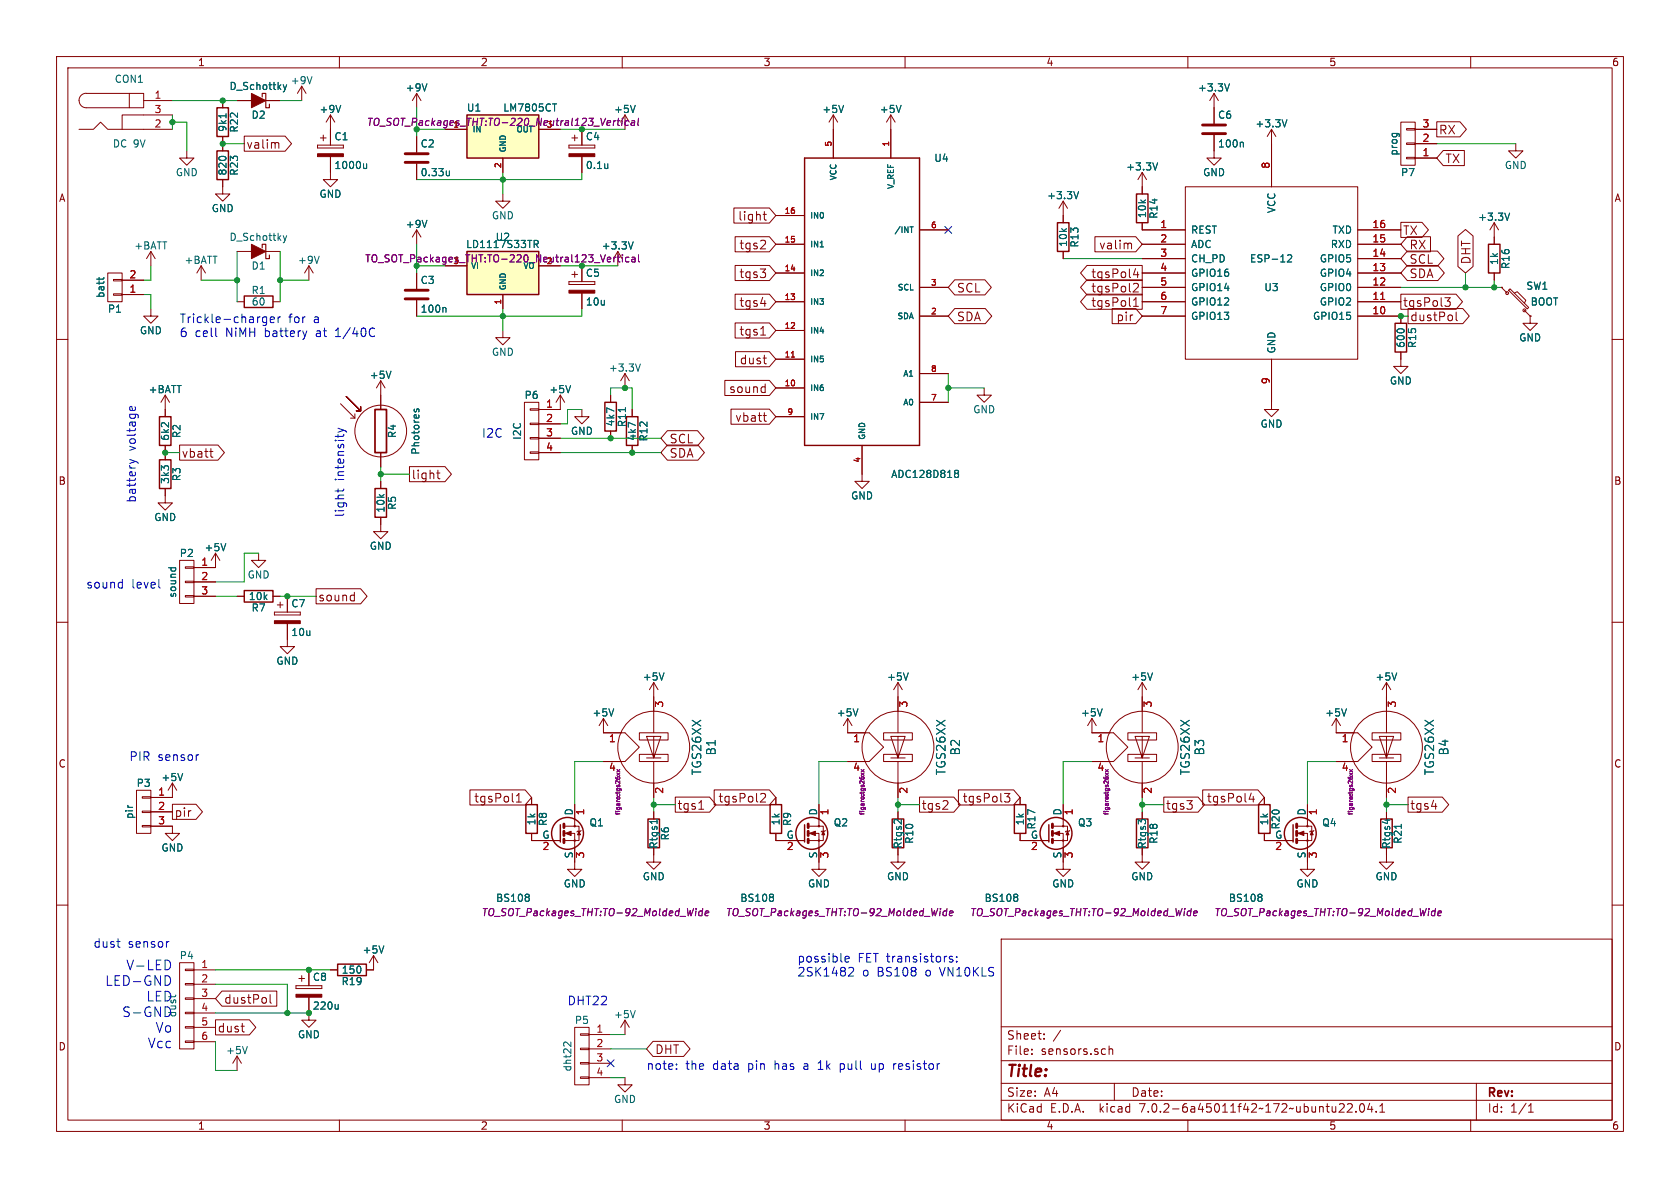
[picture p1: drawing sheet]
<svg xmlns="http://www.w3.org/2000/svg" width="297mm" height="210mm" viewBox="0 0 297 210" stroke-linecap="round" stroke-linejoin="round" font-family="sans-serif">
<g fill="none" stroke="#840000" stroke-width=".18">
<path d="M10 10h277v190h-277zM12 12h273v186h-273zM22.9 16.5h2.5v2.6h-2.5zM22.9 16.5h-7.7a1.27 1.27 0 0 0-1.2 1.3 1.27 1.27 0 0 0 1.2 1.3h7.7M25.4 17.8h5.1M39.4 17.8v1.3M41.9 17.8h2.5M47 17.8h2.5M53.3 15.2v2.6M53.3 15.2l-.7 1.3M53.3 15.2l.8 1.3M60 10v2"/>
<path d="M73.7 16.5v2.6M73.7 16.5l-.8 1.3M73.7 16.5l.7 1.3M110 10v2M160 10v2M210 10v2M214.6 16.5v5.3M214.6 16.5l-.7 1.3M214.6 16.5l.8 1.3M260 10v2M14 22.9h2.5l1.3-1.3 1.2 1.3h11.5M30.5 20.3h-8.9v2.6"/>
<path d="M33 26.7v1.2h1.3l-1.3 1.3-1.3-1.3h1.3M39.4 31.8v2.5h1.2l-1.2 1.3-1.3-1.3h1.3M39.4 24.1v2.6M43.2 24.1h7.2l1.1 1.3-1.1 1.3h-7.2zM49.1 25.2l.2 .2v.8M56.1 25.7v.5zM56.1 26.2h4.6zM56.1 25.7h4.6zM56.6 24.4h1.1M57.1 23.9v1M58.4 27.7v4.1h1.3l-1.3 1.2-1.3-1.2h1.3M58.4 20.3l-.7 1.3"/>
<path d="M58.4 20.3v5.4M58.4 20.3l.8 1.3M60.7 25.7v.5zM73.7 24.1v2.8M73.7 29v2.8M78.7 22.9h3.8M88.9 34.3v1.3h1.3l-1.3 1.2-1.3-1.2h1.3M88.9 27.9v2.6M95.2 22.9h3.9M100.6 25.7v.5zM100.6 26.2h4.6zM100.6 25.7h4.6z"/>
<path d="M101.1 24.4h1M101.6 23.9v1M102.9 22.9v2.8M102.9 27.7v2.8M105.2 25.7v.5zM110.5 20.3l-.8 1.3M110.5 20.3v2.6M110.5 20.3l.8 1.3M129.7 36.8h6.3l1.2 1.3-1.2 1.3h-6.3zM134.9 37.9h.6M135.1 37.4v1.3l.4 .2M137.2 38.1h5"/>
<path d="M147.3 20.3l-.7 1.3M147.3 20.3v7.6M147.3 20.3l.8 1.3M157.5 20.3v7.6M157.5 20.3l-.8 1.3M157.5 20.3l.7 1.3M188 35.6v3.8M188 35.6l-.8 1.2M188 35.6l.7 1.2M201.9 30.5v3.8M201.9 39.4v1.2h7.6M201.9 30.5l-.7 1.3"/>
<path d="M201.9 30.5l.8 1.3M209.5 33h30.5v30.5h-30.5zM214.6 23.9v4h1.3l-1.3 1.3-1.2-1.3h1.2M224.8 22.9l-.8 1.2M224.8 22.9v10.1M224.8 22.9l.8 1.2M247.6 21.6h2.6v7.6h-2.6zM247.6 39.3h3.8l1.1 1.3-1.1 1.4h-3.8zM248.7 22.7h1.5v.3h-1.5zM248.7 25.3h1.5v.2h-1.5zM248.7 27.8h1.5v.3h-1.5zM250.2 22.9h3.8"/>
<path d="M250.2 27.9h3.8M250.2 25.4h3.8M254 21.5h4.1l1.1 1.4-1.1 1.3h-4.1zM255.1 26.6h3.8v2.7h-3.8l-1.1-1.4zM264.2 39.4l-.8 1.2M264.2 39.4v3.8M264.2 39.4l.7 1.2M268 25.4v1.3h1.2l-1.2 1.2-1.3-1.2h1.3M10 60h2M19 48.3h2.6v5h-2.6zM20.1 49.4h1.5v.3h-1.5zM20.1 51.9h1.5v.3h-1.5z"/>
<path d="M21.6 52.1h3.8M21.6 49.5h3.8M26.7 54.6v1.3h1.2l-1.2 1.3-1.3-1.3h1.3M26.7 44.5l-.8 1.2M26.7 44.5v2.5M26.7 44.5l.7 1.2M35.6 47l-.8 1.3M35.6 47v2.5M35.6 47l.7 1.3M41.9 53.3h1.3M41.9 44.5h2.5M47 44.5h2.5"/>
<path d="M48.3 53.3h1.2M54.6 47l-.8 1.3M54.6 47v2.5M54.6 47l.8 1.3M73.7 40.6v2.6M73.7 48.3v2.8M73.7 53.1v2.8M73.7 40.6l-.8 1.3M73.7 40.6l.7 1.3M78.7 47h3.8M88.9 58.4v1.3h1.3l-1.3 1.3-1.3-1.3h1.3M88.9 52.1v2.5"/>
<path d="M95.2 47h3.9M100.6 49.8v.5zM100.6 50.3h4.6zM100.6 49.8h4.6zM101.1 48.5h1M101.6 48v1M102.9 47v2.8M102.9 51.8v2.8M105.2 49.8v.5zM109.2 44.5l-.7 1.2M109.2 44.5v2.5M109.2 44.5l.8 1.2"/>
<path d="M130 57.1h6l1.2 1.3-1.2 1.4h-6zM130 46.9h6l1.2 1.4-1.2 1.3h-6zM130 41.8h6l1.2 1.4-1.2 1.3h-6zM130 52h6l1.2 1.3-1.2 1.4h-6zM134.4 47.5h.9l-.5 .6M134.4 44h.9M134.5 59.2h.8M134.5 53.6h.9M135.3 42.6v.5M135.3 48.3v.6M137.2 53.3h5M137.2 58.4h5"/>
<path d="M137.2 48.3h5M137.2 43.2h5M162.6 55.9h5M162.6 50.8h5M162.6 40.6h5M168.8 49.5h5.3l1.2 1.3-1.2 1.3h-5.3l-1.2-1.3zM168.8 54.5h5.4l1.1 1.4-1.1 1.3h-5.4l-1.2-1.3zM188 44.5v1.2M192.2 52h9.7v2.7h-9.7l-1.2-1.4zM192.2 49.5h9.7v2.6h-9.7l-1.2-1.3zM192.2 46.9h9.7v2.7h-9.7l-1.2-1.3zM193.6 41.8h7.2l1.1 1.4-1.1 1.3h-7.2z"/>
<path d="M196.6 54.5h4.2l1.1 1.4-1.1 1.3h-4.2zM199.6 43h.2l.2 .2v.8M200.4 54.2h.9M200.5 50.2l.5-.1 .2 .1 .1 .3-1 1.1h1M200.5 53l.3-.4v1.6M200.8 47.5l-.4 1.1h.9M201.1 48.1v1M201.9 53.3h7.6M201.9 48.3h7.6M201.9 43.2h7.6M201.9 55.9h7.6M201.9 50.8h7.6"/>
<path d="M201.9 45.7h7.6M240 55.9h7.6v1.3M240 53.3h7.6M240 48.3h7.6M240 43.2h7.6M240 50.8h7.6M240 40.6h7.6M240 45.7h7.6M247.6 52h9.8l1.2 1.3-1.2 1.4h-9.8zM248.8 44.4h5.3l1.2 1.3-1.2 1.4h-5.3l-1.2-1.4zM248.8 41.8h4.1v2.7h-4.1l-1.2-1.3zM248.8 46.9h5.4l1.1 1.4-1.1 1.3h-5.4l-1.2-1.3z"/>
<path d="M248.9 54.5h9.7l1.2 1.4-1.2 1.3h-9.7zM255.4 52.6h1l-.5 .6 .4 .2 .1 .5-.3 .3h-.4M257.4 55.2v1.3l.2 .2M257.7 41.7l1.4-1.1 1.3 1.1v5.4l-1.3 1.2-1.4-1.2zM264.2 48.3v1.2M265.4 50.8l1 1M265.4 50.8h.1M267 51.1l3.3 3.3-.3 .2-3.3-3.3zM267.7 51.8l.5-.2 1.5 1.5-.2 .5M269.5 54.9l1 1M270.5 55.9v1.3h1.3l-1.3 1.2-1.3-1.2h1.3M270.5 55.9h.1"/>
<path d="M285 60h2M29.2 69.9l-.8 1.2M29.2 69.9v3.8M29.2 78.7v2.6M29.2 69.9l.8 1.2M31.7 78.7h6.8l1.2 1.3-1.2 1.3h-6.8zM37.1 79.8h.5M60.2 71.4l2.5 2.5M61.2 70.1l2.6 2.5M62 73.9h.7M62.7 73.2v.7M63 72.6h.8"/>
<path d="M63.8 71.9v.7M67.3 67.3l-.8 1.3M67.3 67.3v5.1M67.3 67.3l.8 1.3M92.7 71.1h2.5v10.2h-2.5zM93.7 79.9h1.5v.2h-1.5zM93.7 77.3h1.5v.3h-1.5zM93.7 74.8h1.5v.3h-1.5zM93.7 72.3h1.5v.2h-1.5zM95.2 74.9h3.9M95.2 77.5h3.9M99.1 69.9l-.8 1.2"/>
<path d="M99.1 69.9v2.5h-3.9M99.1 69.9l.7 1.2M102.9 72.4v1.3h1.2l-1.2 1.2-1.3-1.2h1.3M107.9 69.9v1.2M107.9 76.2v1.3M110.5 66v2.6M110.5 66l-.8 1.3M110.5 66l.8 1.3M111.8 72.4v1.3M111.8 78.7v1.3M118 76.1h5.3l1.2 1.4-1.2 1.3h-5.3l-1.2-1.3zM118 78.7h5.4l1.1 1.3-1.1 1.3h-5.4l-1.2-1.3z"/>
<path d="M128.1 67.2h7.9l1.2 1.4-1.2 1.3h-7.9zM129.2 72.3h6.8l1.2 1.4-1.2 1.3h-6.8zM130 62.2h6l1.2 1.3-1.2 1.3h-6zM134.9 63.3h.6M134.9 73.5h.6M135.1 74.3l.4 .2M135.1 68.4l.2 .1M135.3 67.9v1.5M135.3 69.3l-.2 .1M135.3 64.3h.2M137.2 68.6h5M137.2 63.5h5"/>
<path d="M137.2 73.7h5M152.4 78.7v6.4h1.3l-1.3 1.3-1.3-1.3h1.3M162.6 71.1h5M162.6 66h5M174 68.6v1.3h1.3l-1.3 1.2-1.3-1.2h1.3M224.8 63.5v8.9h1.3l-1.3 1.3-1.3-1.3h1.3M247.6 62.2v2.6h1.3l-1.3 1.2-1.2-1.2h1.2M29.2 86.4v2.5h1.3l-1.3 1.3-1.3-1.3h1.3M31.7 99.1h2.6v7.6h-2.6zM37.4 80.8h.2M38.1 97.8v2.5h-3.8M38.1 97.8l-.8 1.3"/>
<path d="M38.1 97.8l.8 1.3M45.7 97.8v1.3h1.3l-1.3 1.2-1.3-1.2h1.3M67.3 91.4v2.6h1.3l-1.3 1.3-1.3-1.3h1.3M67.3 80v2.6M67.3 85.1v1.3M72.4 82.5h6.3l1.1 1.3-1.1 1.4h-6.3zM77.2 83.6h.6M77.4 83.1v1.3l.4 .2M95.2 80h3.9M10 110h2M32.8 105.3h1.5v.2h-1.5zM32.8 102.7h1.5v.3h-1.5z"/>
<path d="M32.8 100.2h1.5v.3h-1.5zM34.3 105.4h3.8M34.3 102.9h3.8M41.9 105.4h1.3M48.3 105.4h1.2M48.5 108.2v.5zM48.5 108.7h4.6zM48.5 108.2h4.6zM49 106.9h1M49.5 106.4v1M50.8 110.2v4.1h1.3l-1.3 1.3-1.3-1.3h1.3M50.8 105.4v2.8"/>
<path d="M53.1 108.2v.5zM55.9 104.1h7.9l1.1 1.3-1.1 1.3h-7.9zM285 110h2M24.1 139.7h2.6v7.6h-2.6zM30.5 138.4v2.6h-3.8M30.5 138.4l-.8 1.3M30.5 138.4l.7 1.3M83.1 139.6h9.7l1.2 1.4-1.2 1.3h-9.7zM106.7 127v2.5h3.8l2.5 2.6-2.5 2.5h-3.8M106.7 127l-.8 1.3M106.7 127l.7 1.3M113 129.5h5.1v1.3h-5.1z"/>
<path d="M113 133.4h5.1v1.2h-5.1zM114.3 134h2.5M115.6 130.2v3.8l-1.3-3.8h2.5l-1.2 3.8M115.6 120.7l-.8 1.2M115.6 120.7v8.8M115.6 134.6v6.4M115.6 120.7l.7 1.2M126.3 139.6h9.7l1.2 1.4-1.2 1.3h-9.7zM149.9 127v2.5h3.8l2.5 2.6-2.5 2.5h-3.8M149.9 127l-.8 1.3M149.9 127l.7 1.3M156.2 129.5h5.1v1.3h-5.1z"/>
<path d="M156.2 133.4h5.1v1.2h-5.1zM157.5 134h2.5M158.7 130.2v3.8l-1.2-3.8h2.5l-1.3 3.8M158.7 120.7v8.8M158.7 134.6v6.4M158.7 120.7l-.7 1.2M158.7 120.7l.8 1.2M169.4 139.6h9.8l1.1 1.4-1.1 1.3h-9.8zM193 127v2.5h3.8l2.6 2.6-2.6 2.5h-3.8M193 127l-.7 1.3M193 127l.8 1.3M199.4 129.5h5.1v1.3h-5.1z"/>
<path d="M199.4 133.4h5.1v1.2h-5.1zM200.7 134h2.5M201.9 130.2v3.8l-1.2-3.8h2.5l-1.3 3.8M201.9 120.7v8.8M201.9 134.6v6.4M201.9 120.7l-.7 1.2M201.9 120.7l.8 1.2M212.6 139.6h9.8l1.1 1.4-1.1 1.3h-9.8zM236.2 127v2.5h3.8l2.6 2.6-2.6 2.5h-3.8M236.2 127l-.7 1.3M236.2 127l.8 1.3M242.6 129.5h5v1.3h-5z"/>
<path d="M242.6 133.4h5v1.2h-5zM243.8 134h2.6M245.1 130.2v3.8l-1.3-3.8h2.6l-1.3 3.8M245.1 120.7v8.8M245.1 134.6v6.4M245.1 120.7l-.8 1.2M245.1 120.7l.8 1.2M10 160h2M25.1 145.9h1.6v.3h-1.6zM25.1 143.4h1.6v.2h-1.6zM25.1 140.8h1.6v.3h-1.6zM26.7 146.1h3.8v1.2h1.2l-1.2 1.3-1.3-1.3h1.3"/>
<path d="M26.7 143.5h3.8M30.5 142.2h4.2l1.1 1.3-1.1 1.3h-4.2zM91.3 141.8h.9M91.3 140.7l.4-.4v1.5M94 141v1.2M94 147.3v1.3h5.1M99.8 148.6h1.8v5.1h1.3l-1.3 1.2-1.3-1.2h1.3M101.6 142.2v3.9h-1.8M101.6 146.1h.8v2.5h-.8v-1.3h-1.8M102.7 146.8l-.7 .3M115.6 149.9v2.5h1.2l-1.2 1.3-1.3-1.3h1.3M115.6 143.5v1.3"/>
<path d="M119.4 140.9h6l1.2 1.3-1.2 1.4h-6zM123.5 143.1h.9M134.5 140.3h.6l.2 .1v.3l-.9 1.1h.9M137.2 147.3v1.3h5M137.2 141v1.2M143 148.6h1.8v5.1h1.2l-1.2 1.2-1.3-1.2h1.3M144.8 142.2v3.9h-1.8M144.8 146.1h.7v2.5h-.7v-1.3h-1.8M145.9 146.8l-.7 .3M158.7 149.9v2.5h1.3l-1.3 1.3-1.2-1.3h1.2M158.7 143.5v1.3M162.6 140.9h6l1.2 1.3-1.2 1.4h-6z"/>
<path d="M177.6 140.3h.9l-.5 .5 .5 .2v.5l-.3 .3h-.4M180.3 147.3v1.3h5.1M180.3 141v1.2M186.2 148.6h1.8v5.1h1.2l-1.2 1.2-1.3-1.2h1.3M188 142.2v3.9h-1.8M188 146.1h.7v2.5h-.7v-1.3h-1.8M189.1 146.8l-.8 .3M201.9 149.9v2.5h1.3l-1.3 1.3-1.2-1.3h1.2M201.9 143.5v1.3M205.7 140.9h6.1l1.1 1.3-1.1 1.4h-6.1zM221.2 140.2l-.4 1.1h1M221.6 140.8v1"/>
<path d="M223.5 141v1.2M223.5 147.3v1.3h5.1M229.4 148.6h1.7v5.1h1.3l-1.3 1.2-1.2-1.2h1.2M231.1 142.2v3.9h-1.7M231.1 146.1h.8v2.5h-.8v-1.3h-1.7M232.3 146.8l-.8 .3M245.1 149.9v2.5h1.3l-1.3 1.3-1.3-1.3h1.3M245.1 143.5v1.3M248.9 140.9h6.1l1.1 1.3-1.1 1.4h-6.1zM253.1 142.5h.9M285 160h2M31.7 170.2h2.6v15.2h-2.6z"/>
<path d="M32.8 178.9h1.5v.3h-1.5zM32.8 176.4h1.5v.3h-1.5zM32.8 173.9h1.5v.2h-1.5zM32.8 171.3h1.5v.3h-1.5zM34.3 171.5h3.8M34.3 174h3.8M34.3 176.5h3.8M34.3 179.1h3.8M39.2 175.2h9.7v2.7h-9.7l-1.1-1.4zM47.8 175.8v1.3l.2 .2M52.3 174.2v.6zM52.3 174.8h4.6z"/>
<path d="M52.3 174.2h4.6zM52.8 173h1M53.3 172.5v1M54.6 176.3v4h1.3l-1.3 1.3-1.3-1.3h1.3M54.6 171.5v2.7M56.9 174.2v.6zM58.4 171.5h1.3M66 168.9v2.6h-1.2M66 168.9l-.7 1.3M66 168.9l.8 1.3M177 166h108v32h-108zM32.8 184h1.5v.3h-1.5z"/>
<path d="M32.8 181.5h1.5v.2h-1.5zM34.3 181.6h3.8M34.3 184.2h3.8M38.1 180.3h6l1.1 1.3-1.1 1.3h-6zM41.9 186.7l-.8 1.3M41.9 186.7v2.5M41.9 186.7l.8 1.3M42.6 181.4h.6M43.1 182.4h.1M60 198v2M101.6 181.6h2.5v10.2h-2.5zM102.6 190.4h1.5v.2h-1.5z"/>
<path d="M102.6 187.8h1.5v.3h-1.5zM102.6 185.3h1.5v.2h-1.5zM102.6 182.8h1.5v.2h-1.5zM104.1 185.4h3.8M104.1 182.9h3.8M104.1 188h3.8M104.1 190.5h3.8M110 198v2M110.5 190.5v1.3h1.3l-1.3 1.2-1.3-1.2h1.3M110.5 180.3v2.6M110.5 180.3l-.8 1.3M110.5 180.3l.8 1.3"/>
<path d="M115.4 184.1h5.4l1.2 1.3-1.2 1.4h-5.4l-1.1-1.4zM160 198v2M177 194.5h108M177 191.5h108M177 187.5h108M177 181.5h108M182.4 186.3v.1M182.4 185.5v.1M184.6 183.6v.1M184.6 182.8v.1M196.1 184.9v1.5M196.1 185.5l.2-.1 .3 .1 .1 .9"/>
<path d="M197 191.5v3M210 198v2M237.5 195.2l.1 .2v.3l-.9 .9h.9M238.2 195.2l.6-.1 .2 .1 .1 .3-1 1.1h1M239.7 196.5v.1M240.5 195.2l.2-.1a.81 .81 0 0 1 .6 .6 .81 .81 0 0 1-.3 .8l-.1 .1a.81 .81 0 0 1-.4-1.4zM242.1 195l-.3 1.1h.9M242.5 195.6v1M243.3 196.5v.1M243.9 196.6h.9M243.9 195.5l.5-.4v1.5M260 198v2"/>
<path d="M261 191.5v6.5M270.2 196.6h.9M270.2 195.5l.4-.4v1.5"/>
<circle cx="266.4" cy="51.8" r=".25"/>
<circle cx="269.5" cy="54.9" r=".25"/>
<circle cx="67.3" cy="76.2" r="4.6"/>
<circle cx="115.6" cy="132.1" r="6.3"/>
<circle cx="158.7" cy="132.1" r="6.3"/>
<circle cx="201.9" cy="132.1" r="6.3"/>
<circle cx="245.1" cy="132.1" r="6.3"/>
<circle cx="101.6" cy="148.6" r=".13"/>
<circle cx="101.6" cy="146.1" r=".13"/>
<circle cx="144.8" cy="148.6" r=".13"/>
<circle cx="144.8" cy="146.1" r=".13"/>
<circle cx="188" cy="146.1" r=".13"/>
<circle cx="188" cy="148.6" r=".13"/>
<circle cx="231.1" cy="146.1" r=".13"/>
<circle cx="231.1" cy="148.6" r=".13"/>
</g>
<g fill="none" stroke="#006464" stroke-width=".18">
<path d="M50.1 15l.3 .8M50.4 15.8l-.3 .5M50.7 15l-.3 .8M55.2 13.5l-.5 1.3M60.2 18.6l-.4 1.3M75.5 14.8l-.4 1.3M97.7 18.4h.7M112.3 18.6l-.4 1.3M149.1 18.6l-.4 1.3M159.3 18.6l-.4 1.3M217.4 14.8l-.5 1.3M40 20.1v.7"/>
<path d="M64.8 29v.8M64.8 29.7l-.4 .1M75.5 38.9l-.4 1.3M79.4 30.2v.9M79.4 30.9l-.3 .2M190.7 33.9l-.4 1.2M204.7 28.8l-.5 1.3M219.6 25.1l.2 .2v.7M227.5 21.2l-.4 1.2M266.9 37.7l-.4 1.2M17.5 49v.5M18.4 49l-.1 .3"/>
<path d="M50.1 41.7l.3 .8M50.4 42.5l-.3 .4M50.7 41.7l-.3 .8M56.4 45.3l-.4 1.3M78.7 54.4l.1 .1v.7M94.4 42.5h.5l.3 .2-.2 .4-.6 .1M94.7 43.2l.5 .6M111.9 42.8l-.4 1.2M160.9 40.1h.5M161.2 40.1v1M227.6 45.2l.5-.2 .3 .4-.8 .9h.8M69.1 65.6l-.4 1.3"/>
<path d="M73.3 72.3l-.1 .3 .2 .2M73.5 72.8l.3-.5 .3 .2-.1 .3M100.9 68.2l-.4 1.2M113.2 64.3l-.4 1.3M39.9 96.1l-.4 1.3M168.9 83.6l.1 .1M168.9 83.2l.3-.1 .2 .2 .1 .1-.3 .3M169 83.7h.2M169 83.7h-.1M169.2 83.7l.3 .2-.1 .4-.2 .1-.3-.1M29.8 100.4h1.3M30.3 100.4l-.1 .1"/>
<path d="M31 100.4l.1 .1M117.4 119l-.4 1.2M160.6 119l-.5 1.2M203.7 119l-.4 1.2M246.9 119l-.4 1.2M32.3 136.7l-.4 1.3M108.5 125.3l-.4 1.3M151.7 125.3l-.4 1.3M194.9 125.3l-.5 1.3M238 125.3l-.4 1.3M93.4 158.1l.2 .2-.2 .3M93.4 158.7l.2 .2-.2 .4"/>
<path d="M116.2 144.9v.7M136.6 158.1l.1 .2-.1 .3M136.6 158.7l.1 .2-.1 .4M158.2 144.9h.4M159.3 144.9v.8M179.8 158.1l.1 .2-.1 .3M179.8 158.7l.1 .2-.1 .4M201.7 145.3l-.5-.4v.8M201.9 144.9h.5M223 158.1l.1 .2-.1 .3M223 158.7l.1 .2-.1 .4M245.3 144.8v.8"/>
<path d="M59.8 177.5v.9M59.8 178.3l-.2 .1M67.9 167.2l-.5 1.3M112.3 178.6l-.4 1.3M43.7 185l-.4 1.3M100.9 184.2v.8l-.9-.8-.3 .1-.1 .5"/>
</g>
<g fill="none" stroke="#840000" stroke-width=".51">
<path d="M71.6 28.7h4.1M71.6 27.2h4.1M212.6 23.6h4.1M212.6 22.1h4.1M71.6 52.8h4.1M71.6 51.3h4.1M99.7 145.7v.6M99.7 146.9v.8M99.7 148.3v.7M142.9 145.7v.6M142.9 146.9v.8M142.9 148.3v.7"/>
<path d="M186.1 145.7v.6M186.1 146.9v.8M186.1 148.3v.7M229.2 145.7v.6M229.2 146.9v.8M229.2 148.3v.7"/>
</g>
<g fill="none" stroke="#840000" stroke-width=".25">
<path d="M38.4 19.1h2v5h-2zM38.4 26.7h2v5.1h-2zM82.5 20.3h12.7v7.6h-12.7zM142.2 27.9h20.4v50.8h-20.4zM186.9 39.4h2.1v5.1h-2.1zM200.9 34.3h2v5.1h-2zM43.2 52.3h5.1v2.1h-5.1zM82.5 44.5h12.7v7.6h-12.7zM246.6 57.2h2.1v5h-2.1zM263.1 43.2h2.1v5.1h-2.1zM28.2 73.7h2v5h-2zM106.9 71.1h2.1v5.1h-2.1z"/>
<path d="M110.7 73.7h2.1v5h-2.1zM28.2 81.3h2v5.1h-2zM66.3 86.4h2v5h-2zM43.2 104.4h5.1v2h-5.1zM93 142.2h2v5.1h-2zM99.1 145.8v3M114.6 144.8h2v5.1h-2zM136.1 142.2h2.1v5.1h-2.1zM142.2 145.8v3M157.7 144.8h2.1v5.1h-2.1zM179.3 142.2h2.1v5.1h-2.1zM185.4 145.8v3"/>
<path d="M200.9 144.8h2v5.1h-2zM222.5 142.2h2v5.1h-2zM228.6 145.8v3M244.1 144.8h2v5.1h-2zM59.7 170.4h5.1v2.1h-5.1z"/>
<circle cx="100.3" cy="147.3" r="2.82"/>
<circle cx="143.5" cy="147.3" r="2.82"/>
<circle cx="186.7" cy="147.3" r="2.82"/>
<circle cx="229.9" cy="147.3" r="2.82"/>
</g>
<g fill="#ffffc2" stroke="#ffffc2" stroke-width=".18">
<path d="M82.5 20.3h12.7v7.6h-12.7z"/>
<path d="M82.5 44.5h12.7v7.6h-12.7z"/>
</g>
<g fill="none" stroke="#840084" stroke-width=".18">
<path d="M108.8 21.3h.1M109.1 21.3h.5M109.3 20.9l-.1 1.1 .3 .2M110 21.3l-.1 .9M110.1 20.9l-.1 .1M111.1 21.4l-.3-.1-.3 .3 .1 .5h.5M111.7 21.4h.5l-.1 .8M112.2 21.6l-.4 .1-.2 .2 .1 .3 .4-.1M112.9 20.9l-.2 1.1 .2 .2M108.5 45.5v.8M108.9 45.5l-.4 .2M109.1 45.5h.5"/>
<path d="M109.3 45v1.1l.3 .2M110 45v.2M110 45.5v.8M111.2 45.5h-.4l-.2 .2 .1 .5h.5M111.7 45.5h.5l.1 .8M112.3 45.8h-.4l-.2 .2 .2 .3 .4-.1M112.9 45v1.1l.2 .2M109.1 136.7l.5 .4M109.1 136l.5 .4M109.6 136.7l-.5 .4M109.6 136l-.5 .4M152.2 136.7l.6 .4"/>
<path d="M152.2 136l.6 .4M152.8 136.7l-.6 .4M152.8 136l-.6 .4M195.4 136.7l.5 .4M195.4 136l.5 .4M195.9 136.7l-.5 .4M195.9 136l-.5 .4M238.6 136.7l.5 .4M238.6 136l.5 .4M239.1 136.7l-.5 .4M239.1 136l-.5 .4M124.2 161.1h-.5l-.2 .5 .2 .3 .4-.1"/>
<path d="M124.2 160.6l-.1 1.3M124.7 161.5l.6-.2v-.2h-.5l-.2 .6 .2 .2 .4-.1M167.4 161.1h-.5l-.2 .5 .2 .3 .4-.1M167.4 160.6l-.1 1.3M167.8 161.5l.7-.2-.1-.2h-.4l-.2 .6 .2 .2 .3-.1M210.5 161.1h-.4l-.2 .5 .2 .3 .3-.1M210.6 160.6l-.2 1.3M211 161.5l.6-.2v-.2h-.5l-.1 .6 .2 .2 .3-.1M253.7 161.1h-.5l-.2 .5 .3 .3 .3-.1M253.8 160.6l-.2 1.3M254.2 161.5l.6-.2v-.2l-.4-.1-.2 .2v.6h.5"/>
</g>
<g fill="#840000" stroke="#840000" stroke-width=".18">
<path d="M100.6 27.2h4.6v.5h-4.6z"/>
<path d="M102.4 146.9l.2 .7h-.5z"/>
<path d="M99.9 147.3l1.1-.4v.8z"/>
<path d="M145.5 146.9l.3 .7h-.5z"/>
<path d="M143.1 147.3l1-.4v.8z"/>
<path d="M231.9 146.9l.3 .7h-.6z"/>
<path d="M229.5 147.3l1-.4v.8z"/>
<path d="M100.6 51.3h4.6v.5h-4.6z"/>
<path d="M188.7 146.9l.3 .7h-.5z"/>
<path d="M186.3 147.3l1-.4v.8z"/>
<path d="M52.3 175.8h4.6v.5h-4.6z"/>
<path d="M56.1 27.2h4.6v.5h-4.6z"/>
<path d="M44.4 16.5l2.6 1.3-2.6 1.3z"/>
<path d="M48.5 109.7h4.6v.5h-4.6z"/>
<path d="M44.4 43.2l2.6 1.3-2.6 1.2z"/>
</g>
<path d="M66.3 72.4h2v7.6h-2z" fill="none" stroke="#840000" stroke-width=".3"/>
<path d="M46.4 17.1v-.6h.6v2.6h.6v-.7M46.4 43.8v-.6h.6v2.5h.6v-.6" fill="none" stroke="#840000" stroke-width=".2"/>
<path d="M244.1 52.9h.7M139.9 63.1h.6" fill="none" stroke="#a90000" stroke-width=".18"/>
<g fill="none" stroke="#0000c2" stroke-width=".18">
<path d="M38.2 59.4l.2 .1M46.6 57h.5M46.6 56.1h.5M47.1 56v1.3l-.1 .2M47.8 56.5l.7-.1-.1-.3-.4-.1-.2 .2 .1 .8h.5M49.2 56v1M49.6 56l-.3 .1-.1 .2M54.2 58.5l-.3 1M65.6 58.1l.3-.1 .3 .1M66.2 59.4l-.3 .1-.3-.1M22.9 72.4l.1-.5 .3-.1 .1 .8M23.9 71.9v.5"/>
<path d="M59.8 75.7l1 .4M60.8 76.1l-1 .3M60.8 76.1l.3 .1 .2 .2M22.9 81.2l1 .4M23.9 81.6l-1 .3M23.9 81.6l.4 .1M59.8 86.4v.6M60.8 86.4l-.2 .4h-1.4M28.2 103.9l.1 .1M35 133.4h.1M20.6 166.4h.6M21.1 167.5h.1"/>
<path d="M29.7 166.4h.2M29.8 169.8l.4 .7-.1 .5-.3 .3M29.8 172.6l.4 .6-.1 .6-.3 .3M149.4 169.8l.2 .3 .4-.1M149.4 169.3l.2-.3h.3l.2 .3v.1l-.7 .2M150.3 171l.5 .1 .1 .3-.9 1.1h.9M168.4 169.1l-.4-.1-.2 .3 .1 .2 .5 .1v.4h-.6M169.1 169.9v.2M169.1 169.1v.2M119.6 188.9v.1M119.6 188.1v.1M166 188h.1"/>
</g>
<g fill="none" stroke="#009600" stroke-width=".18">
<path d="M30.5 17.8h11.4M49.5 17.8h3.8M73.7 19.1v5M30.5 21.6h2.5v5.1M30.5 20.3v2.6M39.4 25.4h3.8M73.7 22.9h5M88.9 30.5v3.8M99.1 22.9h11.4M102.9 30.5v1.3h-29.2M254 25.4h14M25.4 52.1h1.3v2.5"/>
<path d="M26.7 47v2.5h-1.3M35.6 49.5h6.3M41.9 44.5v8.8M49.5 49.5h5.1M49.5 44.5v8.8M73.7 43.2v5.1M73.7 47h5M88.9 54.6v3.8M99.1 47h10.1M102.9 54.6v1.3h-29.2M188 45.7h13.9M247.6 50.8h17.8"/>
<path d="M247.6 55.9h1.3M259.1 48.3v2.5M264.2 49.5v1.3M99.1 77.5h17.7M102.9 72.4h-2.6v2.5h-1.2M107.9 69.9v-1.3h3.9v3.8M167.6 66v5.1M167.6 68.6h6.4M29.2 80h2.5M45.7 97.8h-2.5v5.1h-5.1M67.3 82.6v2.5M67.3 83.8h5.1"/>
<path d="M99.1 80h17.7M38.1 105.4h3.8M49.5 105.4h6.4M106.7 134.6h-5.1v7.6M149.9 134.6h-5.1v7.6M193 134.6h-5v7.6M236.2 134.6h-5.1v7.6M115.6 142.2h3.8M115.6 141v2.5M158.7 142.2h3.9M158.7 141v2.5M201.9 141v2.5"/>
<path d="M201.9 142.2h3.8M245.1 142.2h3.8M245.1 141v2.5M38.1 171.5h20.3M38.1 179.1h16.5M38.1 174h12.7v5.1M38.1 184.2v5h3.8M107.9 182.9h2.6M107.9 185.4h6.4M107.9 190.5h2.6"/>
</g>
<path d="M167 40l1.2 1.2M168.2 40l-1.2 1.2M107.3 187.4l1.3 1.2M108.6 187.4l-1.3 1.2" fill="none" stroke="#000084" stroke-width=".18"/>
<g fill="#009600" stroke="#009600" stroke-width=".18">
<circle cx="50.8" cy="105.4" r=".46"/>
<circle cx="30.5" cy="21.6" r=".46"/>
<circle cx="39.4" cy="17.8" r=".46"/>
<circle cx="39.4" cy="25.4" r=".46"/>
<circle cx="41.9" cy="49.5" r=".46"/>
<circle cx="29.2" cy="80" r=".46"/>
<circle cx="67.3" cy="83.8" r=".46"/>
<circle cx="49.5" cy="49.5" r=".46"/>
<circle cx="107.9" cy="77.5" r=".46"/>
<circle cx="111.8" cy="80" r=".46"/>
<circle cx="88.9" cy="31.8" r=".46"/>
<circle cx="110.5" cy="68.6" r=".46"/>
<circle cx="88.9" cy="55.9" r=".46"/>
<circle cx="54.6" cy="171.5" r=".46"/>
<circle cx="50.8" cy="179.1" r=".46"/>
<circle cx="54.6" cy="179.1" r=".46"/>
<circle cx="158.7" cy="142.2" r=".46"/>
<circle cx="115.6" cy="142.2" r=".46"/>
<circle cx="245.1" cy="142.2" r=".46"/>
<circle cx="201.9" cy="142.2" r=".46"/>
<circle cx="259.1" cy="50.8" r=".46"/>
<circle cx="264.2" cy="50.8" r=".46"/>
<circle cx="247.6" cy="55.9" r=".46"/>
<circle cx="167.6" cy="68.6" r=".46"/>
</g>
<text font-size="2.8" fill="#840000" x="178" y="190.8">Title:</text>
<g font-size="2.4" fill="#0000c2">
<text x="22.3" y="171.6">V-LED</text>
<text x="18.5" y="174.4">LED-GND</text>
<text x="21.5" y="179.9">S-GND</text>
<text x="25.8" y="177.1">LED</text>
<text x="26.1" y="185.4">Vcc</text>
<text x="27.4" y="182.7">Vo</text>
</g>
<g font-size="2.1" fill="#840000">
<text x="254.4" y="23.9">RX</text>
<text x="43.6" y="26.5">valim</text>
<text x="255.5" y="29">TX</text>
<text x="130.4" y="39.2">light</text>
<text x="248" y="41.7">TX</text>
<text x="130.6" y="44.2">tgs2</text>
<text x="194.2" y="44.2">valim</text>
<text x="249.2" y="46.8">SCL</text>
<text x="249.2" y="44.2">RX</text>
<text x="260.1" y="46.7" transform="rotate(-90 260.1 46.7)">DHT</text>
<text x="130.6" y="49.3">tgs3</text>
<text x="169.2" y="51.9">SCL</text>
<text x="192.8" y="51.9">tgsPol2</text>
<text x="192.8" y="49.3">tgsPol4</text>
<text x="249.2" y="49.3">SDA</text>
<text x="130.6" y="59.5">tgs1</text>
<text x="130.6" y="54.4">tgs4</text>
<text x="169.2" y="56.9">SDA</text>
<text x="192.8" y="54.4">tgsPol1</text>
<text x="197.3" y="56.9">pir</text>
<text x="248" y="54.4">tgsPol3</text>
<text x="249.3" y="56.9">dustPol</text>
<text x="130.7" y="64.6">dust</text>
<text x="128.8" y="69.6">sound</text>
<text x="129.9" y="74.7">vbatt</text>
<text x="32.1" y="81.1">vbatt</text>
<text x="118.4" y="78.5">SCL</text>
<text x="118.4" y="81.1">SDA</text>
<text x="72.8" y="84.9">light</text>
<text x="56.3" y="106.5">sound</text>
<text x="83.7" y="142">tgsPol1</text>
<text x="119.8" y="143.3">tgs1</text>
<text x="126.9" y="142">tgsPol2</text>
<text x="162.9" y="143.3">tgs2</text>
<text x="170.1" y="142">tgsPol3</text>
<text x="206.1" y="143.3">tgs3</text>
<text x="213.3" y="142">tgsPol4</text>
<text x="249.3" y="143.3">tgs4</text>
<text x="30.9" y="144.6">pir</text>
<text x="39.6" y="177.6">dustPol</text>
<text x="38.5" y="182.7">dust</text>
<text x="178" y="183.9">Sheet:</text>
<text x="186.2" y="183.9">/</text>
<text x="115.8" y="186.5">DHT</text>
<text x="178" y="186.6">File:</text>
<text x="184" y="186.6">sensors.sch</text>
<text x="178" y="196.8">KiCad</text>
<text x="178" y="194">Size:</text>
<text x="184.6" y="194">A4</text>
<text x="185.7" y="196.8">E.D.A.</text>
<text x="194.4" y="196.8">kicad</text>
<text x="200" y="194">Date:</text>
<text x="201.5" y="196.8">7.0.2-6a45011f42~172~ubuntu22.04.1</text>
<text x="263" y="194.2">Rev:</text>
<text x="263" y="196.8">Id:</text>
<text x="267" y="196.8">1/1</text>
</g>
<g font-size="2.1" fill="#0000c2">
<text x="31.7" y="57.2">Trickle-charger</text>
<text x="31.7" y="59.7">6</text>
<text x="34.4" y="59.7">cell</text>
<text x="39.9" y="59.7">NiMH</text>
<text x="46.8" y="59.7">battery</text>
<text x="51" y="57.2">for</text>
<text x="55.4" y="57.2">a</text>
<text x="55.9" y="59.7">at</text>
<text x="59.4" y="59.7">1/40C</text>
<text x="85.1" y="77.5">I2C</text>
<text x="24.1" y="79.8" transform="rotate(-90 24.1 79.8)">voltage</text>
<text x="24.1" y="88.9" transform="rotate(-90 24.1 88.9)">battery</text>
<text x="61" y="85.1" transform="rotate(-90 61 85.1)">intensity</text>
<text x="61" y="91.4" transform="rotate(-90 61 91.4)">light</text>
<text x="15.2" y="104.1">sound</text>
<text x="23.2" y="104.1">level</text>
<text x="22.9" y="134.6">PIR sensor</text>
<text x="16.5" y="167.6">dust</text>
<text x="22.6" y="167.6">sensor</text>
<text x="141" y="170.3">possible</text>
<text x="141" y="172.7">2SK1482</text>
<text x="151.6" y="170.3">FET transistors:</text>
<text x="152.4" y="172.7">o BS108</text>
<text x="163.6" y="172.7">o VN10KLS</text>
<text x="100.3" y="177.8">DHT22</text>
<text x="114.3" y="189.2">note:</text>
<text x="121.2" y="189.2">the</text>
<text x="126" y="189.2">data</text>
<text x="132.2" y="189.2">pin</text>
<text x="137" y="189.2">has</text>
<text x="142.2" y="189.2">a 1k</text>
<text x="148.7" y="189.2">pull</text>
<text x="154.3" y="189.2">up</text>
<text x="158.3" y="189.2">resistor</text>
</g>
<g font-size="2.1" fill="#006464">
<text x="124.1" y="137.1" transform="rotate(-90 124.1 137.1)">TGS26XX</text>
<text x="126.7" y="133.6" transform="rotate(-90 126.7 133.6)">B1</text>
<text x="167.3" y="137.1" transform="rotate(-90 167.3 137.1)">TGS26XX</text>
<text x="169.9" y="133.6" transform="rotate(-90 169.9 133.6)">B2</text>
<text x="210.5" y="137.1" transform="rotate(-90 210.5 137.1)">TGS26XX</text>
<text x="213" y="133.6" transform="rotate(-90 213 133.6)">B3</text>
<text x="253.7" y="137.1" transform="rotate(-90 253.7 137.1)">TGS26XX</text>
<text x="256.2" y="133.6" transform="rotate(-90 256.2 133.6)">B4</text>
</g>
<g font-size="1.8" fill="#840000">
<text x="35" y="11.8">1</text>
<text x="85" y="11.8">2</text>
<text x="135" y="11.8">3</text>
<text x="185" y="11.8">4</text>
<text x="235" y="11.8">5</text>
<text x="285" y="11.8">6</text>
<text x="10.4" y="35.8">A</text>
<text x="285.4" y="35.8">A</text>
<text x="10.3" y="85.8">B</text>
<text x="285.3" y="85.8">B</text>
<text x="10.3" y="135.8">C</text>
<text x="285.3" y="135.8">C</text>
<text x="10.3" y="185.8">D</text>
<text x="285.3" y="185.8">D</text>
<text x="35" y="199.8">1</text>
<text x="85" y="199.8">2</text>
<text x="135" y="199.8">3</text>
<text x="185" y="199.8">4</text>
<text x="235" y="199.8">5</text>
<text x="285" y="199.8">6</text>
</g>
<g font-size="1.8" fill="#006464">
<text x="20.2" y="14.8">CON1</text>
<text x="40.5" y="16.1">D_Schottky</text>
<text x="51.3" y="15">+9V</text>
<text x="71.7" y="16.3">+9V</text>
<text x="211.7" y="16.3">+3.3V</text>
<text x="40.2" y="23.4" transform="rotate(-90 40.2 23.4)">9k1</text>
<text x="42.2" y="23.5" transform="rotate(-90 42.2 23.5)">R22</text>
<text x="44.4" y="21.1">D2</text>
<text x="56.4" y="20.1">+9V</text>
<text x="82.5" y="19.9">U1</text>
<text x="88.9" y="19.9">LM7805CT</text>
<text x="108.5" y="20.1">+5V</text>
<text x="145.3" y="20.1">+5V</text>
<text x="155.5" y="20.1">+5V</text>
<text x="215.3" y="21.1">C6</text>
<text x="221.9" y="22.7">+3.3V</text>
<text x="19.9" y="26.2">DC 9V</text>
<text x="59.1" y="25">C1</text>
<text x="74.3" y="26.2">C2</text>
<text x="103.5" y="25">C4</text>
<text x="165.1" y="28.8">U4</text>
<text x="215.3" y="26.2">100n</text>
<text x="247.2" y="27.6" transform="rotate(-90 247.2 27.6)">prog</text>
<text x="31" y="31.3">GND</text>
<text x="40.2" y="31.1" transform="rotate(-90 40.2 31.1)">820</text>
<text x="42.2" y="31.1" transform="rotate(-90 42.2 31.1)">R23</text>
<text x="56.4" y="35.1">GND</text>
<text x="59.1" y="30">1000u</text>
<text x="74.3" y="31.3">0.33u</text>
<text x="103.5" y="30">0.1u</text>
<text x="185.1" y="35.4">+3.3V</text>
<text x="199" y="30.3">+3.3V</text>
<text x="212.6" y="31.3">GND</text>
<text x="247.6" y="31.3">P7</text>
<text x="266" y="30">GND</text>
<text x="37.4" y="37.7">GND</text>
<text x="71.7" y="40.4">+9V</text>
<text x="86.9" y="38.9">GND</text>
<text x="202.8" y="38.6" transform="rotate(-90 202.8 38.6)">10k</text>
<text x="204.8" y="38.7" transform="rotate(-90 204.8 38.7)">R14</text>
<text x="210.6" y="41.5">REST</text>
<text x="225.6" y="37.8" transform="rotate(-90 225.6 37.8)">VCC</text>
<text x="235.4" y="41.5">TXD</text>
<text x="261.3" y="39.2">+3.3V</text>
<text x="23.7" y="44.3">+BATT</text>
<text x="32.6" y="46.8">+BATT</text>
<text x="40.5" y="42.7">D_Schottky</text>
<text x="44.4" y="47.8">D1</text>
<text x="52.6" y="46.8">+9V</text>
<text x="82.3" y="44">LD1117S33TR</text>
<text x="87.6" y="42.7">U2</text>
<text x="106.3" y="44.3">+3.3V</text>
<text x="188.8" y="43.7" transform="rotate(-90 188.8 43.7)">10k</text>
<text x="190.8" y="43.8" transform="rotate(-90 190.8 43.8)">R13</text>
<text x="210.6" y="44">ADC</text>
<text x="210.6" y="46.5">CH_PD</text>
<text x="220.9" y="46.5">ESP-12</text>
<text x="233.2" y="46.5">GPIO5</text>
<text x="235.1" y="44">RXD</text>
<text x="265" y="46.9" transform="rotate(-90 265 46.9)">1k</text>
<text x="267" y="47.6" transform="rotate(-90 267 47.6)">R16</text>
<text x="18.6" y="52.7" transform="rotate(-90 18.6 52.7)">batt</text>
<text x="44.4" y="52.1">R1</text>
<text x="74.3" y="50.4">C3</text>
<text x="103.5" y="49.1">C5</text>
<text x="210.6" y="49.1">GPIO16</text>
<text x="210.6" y="51.6">GPIO14</text>
<text x="223.5" y="51.6">U3</text>
<text x="233.2" y="51.6">GPIO0</text>
<text x="233.2" y="49.1">GPIO4</text>
<text x="269.8" y="51.4">SW1</text>
<text x="19" y="55.4">P1</text>
<text x="24.7" y="59.2">GND</text>
<text x="44.4" y="54.2">60</text>
<text x="74.3" y="55.4">100n</text>
<text x="103.5" y="54.2">10u</text>
<text x="210.6" y="54.2">GPIO12</text>
<text x="210.6" y="56.7">GPIO13</text>
<text x="232" y="56.7">GPIO15</text>
<text x="233.2" y="54.2">GPIO2</text>
<text x="270.5" y="54.2">BOOT</text>
<text x="86.9" y="63.1">GND</text>
<text x="107.6" y="65.8">+3.3V</text>
<text x="225.6" y="62.5" transform="rotate(-90 225.6 62.5)">GND</text>
<text x="248.5" y="61.6" transform="rotate(-90 248.5 61.6)">600</text>
<text x="250.5" y="61.6" transform="rotate(-90 250.5 61.6)">R15</text>
<text x="268.5" y="60.5">GND</text>
<text x="26.2" y="69.7">+BATT</text>
<text x="65.3" y="67.1">+5V</text>
<text x="92.7" y="70.7">P6</text>
<text x="97.1" y="69.7">+5V</text>
<text x="245.7" y="68.1">GND</text>
<text x="30" y="78" transform="rotate(-90 30 78)">6k2</text>
<text x="32.1" y="77.5" transform="rotate(-90 32.1 77.5)">R2</text>
<text x="70.2" y="77.5" transform="rotate(-90 70.2 77.5)">R4</text>
<text x="92.3" y="77.8" transform="rotate(-90 92.3 77.8)">I2C</text>
<text x="100.9" y="77">GND</text>
<text x="108.8" y="75.4" transform="rotate(-90 108.8 75.4)">4k7</text>
<text x="110.8" y="75.6" transform="rotate(-90 110.8 75.6)">R11</text>
<text x="112.6" y="78" transform="rotate(-90 112.6 78)">4k7</text>
<text x="172" y="73.2">GND</text>
<text x="222.8" y="75.8">GND</text>
<text x="74.3" y="80.4" transform="rotate(-90 74.3 80.4)">Photores</text>
<text x="114.6" y="78.1" transform="rotate(-90 114.6 78.1)">R12</text>
<text x="30" y="85.6" transform="rotate(-90 30 85.6)">3k3</text>
<text x="32.1" y="85.1" transform="rotate(-90 32.1 85.1)">R3</text>
<text x="150.4" y="88.5">GND</text>
<text x="157.5" y="84.6">ADC128D818</text>
<text x="27.2" y="92.3">GND</text>
<text x="68.1" y="90.7" transform="rotate(-90 68.1 90.7)">10k</text>
<text x="70.2" y="90.2" transform="rotate(-90 70.2 90.2)">R5</text>
<text x="31.7" y="98.6">P2</text>
<text x="36.1" y="97.6">+5V</text>
<text x="65.3" y="97.3">GND</text>
<text x="31.3" y="105.7" transform="rotate(-90 31.3 105.7)">sound</text>
<text x="43.7" y="102.4">GND</text>
<text x="43.9" y="106.2">10k</text>
<text x="51.4" y="107.5">C7</text>
<text x="44.4" y="108.3">R7</text>
<text x="51.4" y="112.6">10u</text>
<text x="48.8" y="117.7">GND</text>
<text x="113.6" y="120.5">+5V</text>
<text x="156.8" y="120.5">+5V</text>
<text x="199.9" y="120.5">+5V</text>
<text x="243.1" y="120.5">+5V</text>
<text x="104.7" y="126.8">+5V</text>
<text x="147.9" y="126.8">+5V</text>
<text x="191" y="126.8">+5V</text>
<text x="234.2" y="126.8">+5V</text>
<text x="24.1" y="139.3">P3</text>
<text x="28.5" y="138.2">+5V</text>
<text x="23.7" y="144.8" transform="rotate(-90 23.7 144.8)">pir</text>
<text x="94.8" y="146" transform="rotate(-90 94.8 146)">1k</text>
<text x="95.8" y="148.3">G</text>
<text x="96.8" y="146.1" transform="rotate(-90 96.8 146.1)">R8</text>
<text x="101.3" y="144.2" transform="rotate(-90 101.3 144.2)">D</text>
<text x="104.1" y="146.2">Q1</text>
<text x="118.4" y="148.6" transform="rotate(-90 118.4 148.6)">R6</text>
<text x="138" y="146" transform="rotate(-90 138 146)">1k</text>
<text x="139" y="148.3">G</text>
<text x="140" y="146.1" transform="rotate(-90 140 146.1)">R9</text>
<text x="144.5" y="144.2" transform="rotate(-90 144.5 144.2)">D</text>
<text x="147.3" y="146.2">Q2</text>
<text x="161.6" y="149.2" transform="rotate(-90 161.6 149.2)">R10</text>
<text x="181.2" y="146" transform="rotate(-90 181.2 146)">1k</text>
<text x="182.2" y="148.3">G</text>
<text x="183.2" y="146.7" transform="rotate(-90 183.2 146.7)">R17</text>
<text x="187.7" y="144.2" transform="rotate(-90 187.7 144.2)">D</text>
<text x="190.5" y="146.2">Q3</text>
<text x="204.8" y="149.2" transform="rotate(-90 204.8 149.2)">R18</text>
<text x="224.3" y="146" transform="rotate(-90 224.3 146)">1k</text>
<text x="225.4" y="148.3">G</text>
<text x="226.4" y="146.7" transform="rotate(-90 226.4 146.7)">R20</text>
<text x="230.9" y="144.2" transform="rotate(-90 230.9 144.2)">D</text>
<text x="233.7" y="146.2">Q4</text>
<text x="248" y="149.2" transform="rotate(-90 248 149.2)">R21</text>
<text x="28.5" y="150.7">GND</text>
<text x="101.3" y="151.8" transform="rotate(-90 101.3 151.8)">S</text>
<text x="113.6" y="155.8">GND</text>
<text x="116.4" y="150.1" transform="rotate(-90 116.4 150.1)">Rtgs1</text>
<text x="144.5" y="151.8" transform="rotate(-90 144.5 151.8)">S</text>
<text x="156.8" y="155.8">GND</text>
<text x="159.6" y="150.1" transform="rotate(-90 159.6 150.1)">Rtgs2</text>
<text x="187.7" y="151.8" transform="rotate(-90 187.7 151.8)">S</text>
<text x="199.9" y="155.8">GND</text>
<text x="202.8" y="150.1" transform="rotate(-90 202.8 150.1)">Rtgs3</text>
<text x="230.9" y="151.8" transform="rotate(-90 230.9 151.8)">S</text>
<text x="243.1" y="155.8">GND</text>
<text x="245.9" y="150.1" transform="rotate(-90 245.9 150.1)">Rtgs4</text>
<text x="87.6" y="159.6">BS108</text>
<text x="99.6" y="157">GND</text>
<text x="130.8" y="159.6">BS108</text>
<text x="142.8" y="157">GND</text>
<text x="174" y="159.6">BS108</text>
<text x="186" y="157">GND</text>
<text x="217.2" y="159.6">BS108</text>
<text x="229.1" y="157">GND</text>
<text x="31.7" y="169.7">P4</text>
<text x="55.3" y="173.5">C8</text>
<text x="60.4" y="172.3">150</text>
<text x="64" y="168.7">+5V</text>
<text x="55.3" y="178.6">220u</text>
<text x="60.3" y="174.3">R19</text>
<text x="52.6" y="183.7">GND</text>
<text x="101.6" y="181.2">P5</text>
<text x="108.5" y="180.1">+5V</text>
<text x="39.9" y="186.5">+5V</text>
<text x="101.2" y="189.5" transform="rotate(-90 101.2 189.5)">dht22</text>
<text x="108.5" y="195.1">GND</text>
</g>
<g font-size="1.8" fill="#a90000">
<text x="27.3" y="17.5">1</text>
<text x="27.3" y="22.6">2</text>
<text x="27.3" y="20.1">3</text>
<text x="251.4" y="22.6">3</text>
<text x="224.5" y="29.9" transform="rotate(-90 224.5 29.9)">8</text>
<text x="251.4" y="27.7">1</text>
<text x="251.4" y="25.1">2</text>
<text x="205.1" y="40.4">1</text>
<text x="242.6" y="40.4">16</text>
<text x="205.1" y="42.9">2</text>
<text x="205.1" y="45.5">3</text>
<text x="242.6" y="45.5">14</text>
<text x="242.6" y="42.9">15</text>
<text x="22.8" y="51.8">1</text>
<text x="22.8" y="49.3">2</text>
<text x="205.1" y="48">4</text>
<text x="205.1" y="50.5">5</text>
<text x="205.1" y="53.1">6</text>
<text x="242.6" y="53.1">11</text>
<text x="242.6" y="50.5">12</text>
<text x="242.6" y="48">13</text>
<text x="205.1" y="55.6">7</text>
<text x="242.6" y="55.6">10</text>
<text x="224.5" y="68" transform="rotate(-90 224.5 68)">9</text>
<text x="96.5" y="72.1">1</text>
<text x="96.5" y="74.7">2</text>
<text x="96.5" y="77.2">3</text>
<text x="96.5" y="79.8">4</text>
<text x="35.5" y="100.1">1</text>
<text x="35.5" y="102.6">2</text>
<text x="35.5" y="105.2">3</text>
<text x="117.5" y="125.1" transform="rotate(-90 117.5 125.1)">3</text>
<text x="160.7" y="125.1" transform="rotate(-90 160.7 125.1)">3</text>
<text x="203.8" y="125.1" transform="rotate(-90 203.8 125.1)">3</text>
<text x="247" y="125.1" transform="rotate(-90 247 125.1)">3</text>
<text x="107.6" y="131.4">1</text>
<text x="150.8" y="131.4">1</text>
<text x="194" y="131.4">1</text>
<text x="237.1" y="131.4">1</text>
<text x="107.6" y="136.5">4</text>
<text x="150.8" y="136.5">4</text>
<text x="194" y="136.5">4</text>
<text x="237.1" y="136.5">4</text>
<text x="27.9" y="140.7">1</text>
<text x="27.9" y="143.3">2</text>
<text x="117.5" y="140.4" transform="rotate(-90 117.5 140.4)">2</text>
<text x="160.7" y="140.4" transform="rotate(-90 160.7 140.4)">2</text>
<text x="203.8" y="140.4" transform="rotate(-90 203.8 140.4)">2</text>
<text x="247" y="140.4" transform="rotate(-90 247 140.4)">2</text>
<text x="27.9" y="145.8">3</text>
<text x="103.5" y="144.2" transform="rotate(-90 103.5 144.2)">1</text>
<text x="146.7" y="144.2" transform="rotate(-90 146.7 144.2)">1</text>
<text x="189.9" y="144.2" transform="rotate(-90 189.9 144.2)">1</text>
<text x="233" y="144.2" transform="rotate(-90 233 144.2)">1</text>
<text x="95.9" y="150.5">2</text>
<text x="103.5" y="151.8" transform="rotate(-90 103.5 151.8)">3</text>
<text x="139" y="150.5">2</text>
<text x="146.7" y="151.8" transform="rotate(-90 146.7 151.8)">3</text>
<text x="182.2" y="150.5">2</text>
<text x="189.9" y="151.8" transform="rotate(-90 189.9 151.8)">3</text>
<text x="225.4" y="150.5">2</text>
<text x="233" y="151.8" transform="rotate(-90 233 151.8)">3</text>
<text x="35.5" y="171.2">1</text>
<text x="35.5" y="173.7">2</text>
<text x="35.5" y="176.3">3</text>
<text x="35.5" y="178.8">4</text>
<text x="35.5" y="181.4">5</text>
<text x="35.5" y="183.9">6</text>
<text x="105.4" y="182.6">1</text>
<text x="105.4" y="185.2">2</text>
<text x="105.4" y="187.7">3</text>
<text x="105.4" y="190.2">4</text>
</g>
<g font-size="1.8" fill="#009600">
<text x="64.8" y="22.4">TO_SOT_Packages_THT:TO-220_Neutral123_Vertical</text>
<text x="64.5" y="46.5">TO_SOT_Packages_THT:TO-220_Neutral123_Vertical</text>
</g>
<g font-size="1.8" fill="#840084">
<text x="85.1" y="162.1">TO_SOT_Packages_THT:TO-92_Molded_Wide</text>
<text x="128.3" y="162.1">TO_SOT_Packages_THT:TO-92_Molded_Wide</text>
<text x="171.5" y="162.1">TO_SOT_Packages_THT:TO-92_Molded_Wide</text>
<text x="214.6" y="162.1">TO_SOT_Packages_THT:TO-92_Molded_Wide</text>
</g>
<text font-size="1.8" fill="#0000c2" x="31.3" y="179.9" transform="rotate(-90 31.3 179.9)">dust</text>
<g font-size="1.4" fill="#a90000">
<text x="80.1" y="22.6">1</text>
<text x="96.6" y="22.6">3</text>
<text x="88.6" y="29.8" transform="rotate(-90 88.6 29.8)">2</text>
<text x="147.1" y="26" transform="rotate(-90 147.1 26)">5</text>
<text x="157.2" y="26" transform="rotate(-90 157.2 26)">1</text>
<text x="138.6" y="37.8">16</text>
<text x="164.5" y="40.4">6</text>
<text x="80.1" y="46.7">3</text>
<text x="96.6" y="46.7">2</text>
<text x="138.6" y="42.9">15</text>
<text x="88.6" y="53.9" transform="rotate(-90 88.6 53.9)">1</text>
<text x="138.6" y="53.1">13</text>
<text x="138.6" y="48">14</text>
<text x="164.5" y="50.5">3</text>
<text x="138.6" y="58.2">12</text>
<text x="164.5" y="55.6">2</text>
<text x="138.6" y="63.2">11</text>
<text x="164.5" y="65.8">8</text>
<text x="138.6" y="68.3">10</text>
<text x="164.5" y="70.9">7</text>
<text x="139.1" y="73.4">9</text>
<text x="152.1" y="81.9" transform="rotate(-90 152.1 81.9)">4</text>
</g>
<g font-size="1.4" fill="#006464">
<text x="83.6" y="23.6">IN</text>
<text x="91.2" y="23.6">OUT</text>
<text x="89.6" y="26.9" transform="rotate(-90 89.6 26.9)">GND</text>
<text x="148" y="32" transform="rotate(-90 148 32)">VCC</text>
<text x="158.2" y="33.6" transform="rotate(-90 158.2 33.6)">V_REF</text>
<text x="143.3" y="38.8">IN0</text>
<text x="158" y="41.3">/INT</text>
<text x="83.3" y="47.7">VI</text>
<text x="92.4" y="47.7">VO</text>
<text x="143.3" y="43.9">IN1</text>
<text x="89.6" y="51.3" transform="rotate(-90 89.6 51.3)">GND</text>
<text x="143.3" y="49">IN2</text>
<text x="158.6" y="51.5">SCL</text>
<text x="143.3" y="59.1">IN4</text>
<text x="143.3" y="54">IN3</text>
<text x="158.5" y="56.6">SDA</text>
<text x="143.3" y="64.2">IN5</text>
<text x="143.3" y="69.3">IN6</text>
<text x="159.5" y="71.8">A0</text>
<text x="159.5" y="66.7">A1</text>
<text x="143.3" y="74.4">IN7</text>
<text x="153.1" y="77.7" transform="rotate(-90 153.1 77.7)">GND</text>
</g>
<g font-size="1.1" fill="#840084">
<text x="109.8" y="144.2" transform="rotate(-90 109.8 144.2)">figaro:tgs26xx</text>
<text x="153" y="144.2" transform="rotate(-90 153 144.2)">figaro:tgs26xx</text>
<text x="196.2" y="144.2" transform="rotate(-90 196.2 144.2)">figaro:tgs26xx</text>
<text x="239.3" y="144.2" transform="rotate(-90 239.3 144.2)">figaro:tgs26xx</text>
</g>
</svg>
